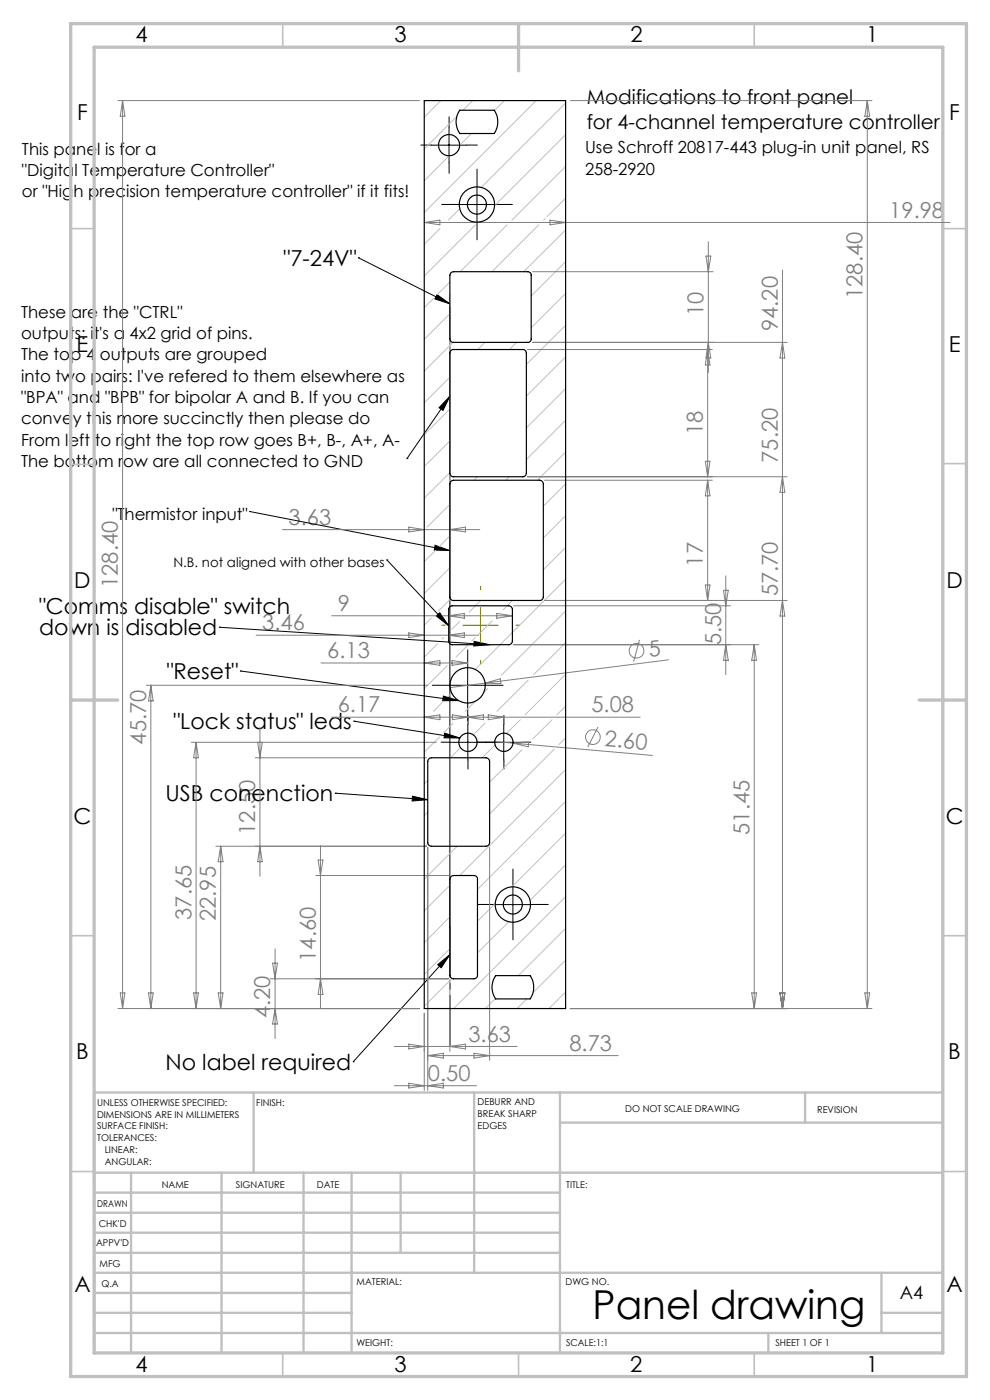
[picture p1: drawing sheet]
<svg xmlns="http://www.w3.org/2000/svg" width="210mm" height="297mm" viewBox="0 0 210 297" stroke-linecap="round" stroke-linejoin="round" font-family="sans-serif">
<g fill="none" stroke="#808080" stroke-width=".21">
<path d="M25 21.3h64M26 21.3v192.7M26 21.3l.5 3.4h-1zM121 21.3h64M184 21.3l.5 3.4h-1.1zM184 21.3v192.7M90 47.2l3.3-.5v1zM90 47.2h111.5M113 57.6h38.3M116.7 46.7l3.3 .5-3.3 .5zM149.8 54.3h1l-.6 3.3zM150.2 51.3v27.7"/>
<path d="M166 57.3v156.7M111.9 74.2h39.2M113 72.6h54M150.1 74.2v26.9M150.1 74.2l.5 3.2h-1zM150.2 72.6l.6 3.3h-1zM166 72.6l.5 3.3h-1zM149.6 97.9h1l-.5 3.2zM59.9 112.4h41.9M86.7 111.8l3.3 .6-3.3 .5zM95.4 112.4l3.3-.6v1.1zM111.9 101.1h55.1"/>
<path d="M115.5 101.9h35.6M150.1 101.9v25.5M150.1 101.9l.5 3.3h-1zM166 101.1l.5 3.4h-1zM54.3 134.8h47.2M70.3 130.6h38.4M86.7 134.3l3.3 .5-3.3 .5zM95.2 130.6l3.3-.5v1.1zM95.2 134.8l3.3-.5v1zM105.4 130.1l3.3 .5-3.3 .6zM108.9 136.8h52.1M108.9 128.5h46.1"/>
<path d="M115.5 127.4h51.5M135.6 135.7l-1.2 4.7M141.8 140l-46.3 5.9M149.6 124.1h1l-.5 3.3zM153.5 125.2h1l-.5 3.3zM154 136.8l.5 3.3h-1zM154 122.2v20.9M160 136.8v77.2M160 136.8l.5 3.3h-1zM166 127.4l.5 3.3h-1zM31 145.4h59.7M32 145.4v68.6"/>
<path d="M32 145.4l.5 3.3h-1zM40.6 157.5h52M41.6 157.5l.5 3.3h-1zM41.6 157.5v56.5M54.6 157.5l.5 3.3 .5-3.3M55.1 154.4v31.5M68.1 140.6h31.1M70.3 152.1h65.5M90 152.1l3.3-.4v1zM90 140.6l3.3-.5v1zM95.9 140.1l3.3 .5-3.3 .5zM96 151.7l3.2 .4-3.2 .6z"/>
<path d="M99.2 152.1l3.4-.4v1zM102.9 144.9l3.2-.9 .2 1zM103.6 151.7l3.3 .4-3.3 .6zM104.9 157.3l33.5 3M108.8 157.7l3.3-.3-.1 1zM126.9 154.2l-2.2 4.3M46.8 179.5l.5 3.3h-1zM46.8 179.5v34.5M54.2 160.8h36.3M55.1 179.5l.5 3.3h-1zM68 179.4v34.6M90.5 179.5h-44.7"/>
<path d="M90.7 179.8v51.5M103.9 179.8v45.1M67 185.7h28.2M67.5 182.5h1l-.5 3.2zM25 214h64M25.5 210.6h1l-.5 3.4zM31.5 210.6h1l-.5 3.4zM41.1 210.6h1l-.5 3.4zM46.3 210.6h1l-.5 3.4zM57.3 207.6h37.9M57.8 204.3h1l-.5 3.3zM58.3 201.3v19"/>
<path d="M58.3 214l.5 3.2h-1zM68 207.6l.5 3.4h-1zM90 214.9v16.4M95.4 207.9v15.1M121 214h64M159.5 210.6h1l-.5 3.4zM165.5 210.6h1l-.5 3.4zM183.4 210.6h1.1l-.5 3.4zM83.6 230.3h17.5M83.6 222h26.1M86.7 221.5l3.3 .5-3.3 .5zM86.7 229.8l3.3 .5-3.3 .5z"/>
<path d="M90.7 230.3l3.4-.5v1zM90.7 223.9l3.4-.5v1.1zM90.7 223.9h40.4M95.4 222l3.3-.5v1zM100.5 223.4l3.4 .5-3.4 .6z"/>
<circle cx="135" cy="138.1" r="1.56"/>
<circle cx="125.8" cy="156.4" r="1.56"/>
</g>
<g fill="none" stroke="#000" stroke-width=".21">
<path d="M91.5 30.8h7.5M95.2 27.1v7.4M101.2 39.6v7.5M76 54.7h.1M76 54.7l19.4 9.7M97.4 43.4h7.5M92.7 62.5l2.7 1.9-3.1-1zM95.4 65.2v131.5M86.3 97.3h.1M95.4 84.1l-9.1 13.2M95.4 84.1l-1.4 3-.9-.6zM53 108.5h.1"/>
<path d="M53 108.5l42.4 8.3M82.1 118.8h.1M82.1 118.8l13.1 13.9M92.3 115.7l3.1 1.1-3.3-.1zM46.5 133.1h.1M46.5 133.1l57.4 3.7M92.5 130.7l.8-.7 1.9 2.7zM100.6 136.1l3.3 .7-3.4 .3zM51 142.3h.1M51 142.3l46.3 6.3M75.1 153h.1M75.1 153l22.4 3.6"/>
<path d="M94.1 147.7l3.2 .9-3.4 .1zM94.3 155.5l3.2 1.1-3.3-.1zM95.4 145.4h7.5M95.5 157.5h7.5M99.2 141.6v7.6M99.2 153.7v7.5M103.1 157.5h7.5M106.9 153.7v7.5M71.1 168.3h.1M71.1 168.3l19.6 1.3M87.5 168.9l3.2 .7-3.3 .3zM105.1 191.9h7.4"/>
<path d="M108.8 188.1v7.5M92.9 204.6l2.5-2.1-1.8 2.8zM95.4 202.5l-20.5 22.7M74.9 225.2h.1"/>
</g>
<g fill="none" stroke="#000" stroke-width=".21" stroke-dasharray="15.2 1.3 1.3 1.3">
<path d="M91.5 30.8h-2.2M95.3 27v-2.2M95.3 34.5v2.3M99 30.8h2.3M101.2 39.6v-3.7M97.4 43.4h-3.7M101.2 47.1v3.8M104.9 43.4h3.8M95.5 145.4h-3.8M95.5 157.5h-1.9M99.2 141.6v-3.7M99.2 149.1v3.8"/>
<path d="M99.3 153.7v-1.9M103 145.4h3.7M103 157.5h2M103.1 157.5h-1.9M106.9 153.7v-1.9M110.6 157.5h2M99.3 161.2v2M106.9 161.2v2M105.1 191.9h-3.8M108.8 188.1v-3.7M108.8 195.6v3.8M112.6 191.9h3.7"/>
</g>
<path d="M94.4 132.6h-.7M101.9 125.1v-.7M109.4 132.6h.8M101.9 140.1v.8" fill="none" stroke="#808000" stroke-width=".21" stroke-dasharray="15.2 1.3 1.3 1.3"/>
<path d="M98.2 132.6h7.5M101.9 128.9v7.5" fill="none" stroke="#808000" stroke-width=".21"/>
<path d="M95.5 196.7v25.1" fill="none" stroke="#000" stroke-width=".21" stroke-dasharray="15.2 1.3 1.3 1.3" stroke-dashoffset="4.6"/>
<g fill="none" stroke="#c0c0c0" stroke-width=".21">
<path d="M93.5 21.3l-3.5 3.6M95.3 33.1l-5.3 5.2M96.9 24.7l-6.9 6.9M100 28.3l-2.5 2.5M100.3 21.3l-2.1 2.1M107 21.3l-2.1 2.2M113.7 21.3l-23.7 23.8M120 21.8l-17.9 18M120 28.6l-15.1 15M120 35.3l-11.4 11.4M93.3 48.5l-3.3 3.3M95.4 59.8l-2.7 2.7"/>
<path d="M97.5 44.3l-2.4 2.4M100.9 47.7l-10.9 10.9M107.6 47.7l-10 9.9M114.3 47.7l-9.9 9.9M115.7 46.4l-.4 .3M120 42l-3.9 3.9M120 48.8l-8.9 8.8M120 55.5l-7.3 7.3M92 63.3l-2 2M95.4 62.3v55M95.4 66.6l-5.4 5.4M96.1 72.6l-6.1 6.1"/>
<path d="M102.8 72.6l-1.4 1.6M109.6 72.6l-1.5 1.6M120 62.3l-7.3 7.2M120 69l-8.3 8.3M120 75.7l-8.3 8.3M95.4 80l-5.4 5.5M95.4 86.8l-5.4 5.4M95.4 93.5l-5.4 5.5M120 82.4l-8.3 8.4M120 89.2l-8.3 8.3M120 95.9l-6 6M95.4 100.3l-5.4 5.4"/>
<path d="M95.4 107l-4.8 4.8M95.4 113.7l-5.4 5.5M101.3 101.1l-.8 .8M108 101.1l-.8 .8M120 102.7l-4.7 4.7M120 109.4l-4.7 4.7M120 116.1l-4.7 4.8M91.5 131.1l-1.5 1.5M92.9 136.5l-2.9 2.9M94.1 135.3l-.3 .3M95.4 120.4l-5.4 5.5M95.6 127.1l-2.6 2.6"/>
<path d="M97.5 131.9l-1.7 1.6M99.2 136.9l-2.5 2.5M100.8 135.3l-.7 .7M102 127.4l-2.5 2.5M104.4 131.7l-2.9 2.9M108.7 127.4l-2 2M120 122.9l-19.2 19.1M120 129.6l-13.6 13.6M120 136.3l-6.8 6.8M93.2 156.3l-3.2 3.3M94.2 148.7l-2.3 2.2M94.2 141.9l-4.2 4.2"/>
<path d="M94.9 141.2l-.6 .6M95.8 147l-.8 .8M96.1 153.4l-2 2.1M97.7 158.6l-2.2 2.2M100.8 148.8l-2.1 2.1M102.9 153.4l-2.5 2.5M103.4 146.1l-.8 .9M105 158l-2.7 2.8M110.4 152.7l-3 2.9M110.7 159.1l-6.8 6.8M112 144.3l-6.6 6.6M117.1 152.7l-4.1 4"/>
<path d="M117.6 158.9l-13.7 13.8M119.7 143.3l-8.3 8.4M120 149.8l-1.9 1.9M120 156.5l-1.5 1.5M90.7 165.6l-.7 .7M90.7 172.3l-.7 .7M90.8 179l-.8 .8M97 179.5l-7 7M120 163.3l-22.5 22.4M120 170l-18.7 18.7M120 176.7l-11.5 11.5M95.4 187.8l-5.4 5.4"/>
<path d="M95.4 194.5l-5.4 5.5M105.1 191.7l-3.8 3.7M107.9 195.5l-6.6 6.7M120 183.5l-7.6 7.5M120 190.2l-23.8 23.8M120 197l-10 10M95.4 201.3l-5.4 5.4M95.9 207.6l-5.9 5.9M105.1 211.8l-2.1 2.2M111.7 211.9l-2 2.1M120 203.7l-6.9 6.9M120 210.4l-3.5 3.6"/>
</g>
<g fill="none" stroke="#c0c0c0" stroke-width=".35">
<path d="M60 5v5M160 5v5M15 48.5h5M200 48.5h5M15 98.5h5M200 98.4h5M15 198.5h5M200 198.5h5M15 248.5h5M200 248.5h5M60 287v5M110 287v5"/>
<path d="M160 287v5"/>
</g>
<g fill="none" stroke="#c0c0c0" stroke-width=".5">
<path d="M53.8 231.8v17M100.6 231.8v38.2M118.8 231.8v55.2M118.8 238.2h81.2M170.8 231.8v6.4M200 231.8h-180v55.2M20 248.8h180M20 257.3h98.8M20 253h98.8M27.8 248.8v38.2M47 248.8v38.2M64.4 248.8v38.2"/>
<path d="M74.6 248.8v38.2M85 248.8v17M20 265.8h98.8M20 261.5h98.8M20 278.5h54.6M20 274.3h54.6M20 270h180M187 278.5h13M187 270v12.8M20 282.8h180M163 282.8v4.2"/>
</g>
<path d="M15 5h190v287h-190zM20 10h180v277h-180zM110 5v10M15 148.5h10M195 148.5h10" fill="none" stroke="#c0c0c0" stroke-width=".7"/>
<g fill="#000">
<path d="M92.5 130.7l.8-.7 1.9 2.7z"/>
<path d="M92.7 62.5l2.7 1.9-3.1-1zM100.6 136.1l3.3 .7-3.4 .3zM94.1 147.7l3.2 .9-3.4 .1zM94.3 155.5l3.2 1.1-3.3-.1zM87.5 168.9l3.2 .7-3.3 .3zM92.9 204.6l2.5-2.1-1.8 2.8z"/>
<path d="M95.4 84.1l-1.4 3-.9-.6zM92.3 115.7l3.1 1.1-3.3-.1z"/>
</g>
<g fill="none" stroke="#000" stroke-width=".25">
<path d="M90 21.3h30v192.7h-30zM97.5 23.4h7.3a4.5 4.5 0 0 1 0 4.9h-7.3a4.3 4.3 0 0 1 0-4.9zM95.7 57.9l.4-.3h15.8a.72 .72 0 0 1 .8 .8v13.5a.72 .72 0 0 1-.8 .7h-15.7a.78 .78 0 0 1-.8-.7v-13.5zM95.7 74.4l.4-.2h14.8a.78 .78 0 0 1 .8 .7v25.5a.78 .78 0 0 1-.8 .7h-14.7a.78 .78 0 0 1-.8-.7v-25.5zM95.6 102.2l.6-.3h18.3a.85 .85 0 0 1 .8 .8v23.9a.78 .78 0 0 1-.8 .8h-18.3a.78 .78 0 0 1-.8-.8v-23.9zM95.4 128.7l.5-.2h12a.78 .78 0 0 1 .8 .8v6.7a.78 .78 0 0 1-.8 .8h-12a.72 .72 0 0 1-.7-.8v-6.9zM91 161l.5-.2h11.6a.85 .85 0 0 1 .8 .7v17.3a.78 .78 0 0 1-.8 .7h-11.6a.78 .78 0 0 1-.8-.7v-17.3zM95.7 185.9l.5-.2h4.3a.73 .73 0 0 1 .8 .8v20.4a.72 .72 0 0 1-.8 .7h-4.3a.78 .78 0 0 1-.8-.7v-20.4zM105.1 207h7.4a4.5 4.5 0 0 1 0 4.9h-7.4a4.3 4.3 0 0 1 0-4.9z"/>
<circle cx="95.3" cy="30.8" r="2.26"/>
<circle cx="101.2" cy="43.4" r="2.03"/>
<circle cx="101.2" cy="43.4" r="3.7"/>
<circle cx="99.2" cy="145.4" r="3.8"/>
<circle cx="99.3" cy="157.5" r="1.95"/>
<circle cx="106.9" cy="157.5" r="1.95"/>
<circle cx="108.8" cy="191.9" r="2.02"/>
<circle cx="108.8" cy="191.9" r="3.7"/>
</g>
<text font-size="8.5" x="125.7" y="279.7">Panel drawing</text>
<g font-size="4.7">
<text x="28.7" y="9">4</text>
<text x="83.7" y="9">3</text>
<text x="133.7" y="9">2</text>
<text x="183.7" y="9">1</text>
<text x="16.4" y="25.5">F</text>
<text x="201.4" y="25.5">F</text>
<text x="60.2" y="56.3">&quot;7-24V&quot;</text>
<text x="16.2" y="74.7">E</text>
<text x="201.2" y="74.7">E</text>
<text x="15.8" y="124.7">D</text>
<text x="200.8" y="124.7">D</text>
<text x="8.3" y="130.2">&quot;Comms disable&quot; switch</text>
<text x="8.3" y="134.8">down is disabled</text>
<text x="35.4" y="144">&quot;Reset&quot;</text>
<text x="36.8" y="154.7">&quot;Lock status&quot; leds</text>
<text x="35.1" y="169.9">USB conenction</text>
<text x="15.6" y="174.7">C</text>
<text x="200.6" y="174.7">C</text>
<text x="16.2" y="224.7">B</text>
<text x="35.1" y="226.9">No label required</text>
<text x="201.2" y="224.7">B</text>
<text x="15.8" y="274">A</text>
<text x="200.8" y="274">A</text>
<text x="28.7" y="291">4</text>
<text x="83.7" y="291">3</text>
<text x="133.7" y="291">2</text>
<text x="183.7" y="291">1</text>
</g>
<g font-size="4.7" fill="#808080">
<text x="188.6" y="46.2">19.98</text>
<text x="183" y="63.4" transform="rotate(-90 183 63.4)">128.40</text>
<text x="149.3" y="67" transform="rotate(-90 149.3 67)">10</text>
<text x="165" y="70.2" transform="rotate(-90 165 70.2)">94.20</text>
<text x="149.1" y="92.2" transform="rotate(-90 149.1 92.2)">18</text>
<text x="165" y="98.2" transform="rotate(-90 165 98.2)">75.20</text>
<text x="61.2" y="111.3">3.63</text>
<text x="25" y="124.7" transform="rotate(-90 25 124.7)">128.40</text>
<text x="149.1" y="120.2" transform="rotate(-90 149.1 120.2)">17</text>
<text x="71.7" y="129.6">9</text>
<text x="165" y="126.5" transform="rotate(-90 165 126.5)">57.70</text>
<text x="55.6" y="133.7">3.46</text>
<text x="153" y="136.9" transform="rotate(-90 153 136.9)">5.50</text>
<text x="69.4" y="139.6">6.13</text>
<text x="137.8" y="139.4" transform="rotate(-7 137.8 139.4)">5</text>
<text x="71.7" y="151.1">6.17</text>
<text x="125.5" y="151.1">5.08</text>
<text x="31" y="158" transform="rotate(-90 31 158)">45.70</text>
<text x="128.2" y="158.3" transform="rotate(5 128.2 158.3)">2.60</text>
<text x="54.1" y="177.1" transform="rotate(-90 54.1 177.1)">12.50</text>
<text x="159" y="177.1" transform="rotate(-90 159 177.1)">51.45</text>
<text x="40.6" y="195.1" transform="rotate(-90 40.6 195.1)">37.65</text>
<text x="45.8" y="195.4" transform="rotate(-90 45.8 195.4)">22.95</text>
<text x="67" y="204" transform="rotate(-90 67 204)">14.60</text>
<text x="57.3" y="216" transform="rotate(-90 57.3 216)">4.20</text>
<text x="99.4" y="221">3.63</text>
<text x="120.8" y="222.9">8.73</text>
<text x="90.8" y="229.3">0.50</text>
</g>
<g font-size="4.2">
<text x="124.4" y="22.1">Modifications to front panel</text>
<text x="124.4" y="27.4">for 4-channel temperature controller</text>
</g>
<text font-size="3.9" x="190.9" y="275.5">A4</text>
<g font-size="3.5">
<text x="4.7" y="32.8">This panel is for a</text>
<text x="124.1" y="32.6">Use Schroff 20817-443 plug-in unit panel, RS</text>
<text x="4.7" y="37.3">&quot;Digital Temperature Controller&quot;</text>
<text x="4.7" y="41.8">or &quot;High precision temperature controller&quot; if it fits!</text>
<text x="124.1" y="37.1">258-2920</text>
<text x="4.5" y="67.4">These are the &quot;CTRL&quot;</text>
<text x="4.5" y="71.9">outputs: it's a 4x2 grid of pins.</text>
<text x="4.5" y="76.5">The top 4 outputs are grouped</text>
<text x="4.5" y="81">into two pairs: I've refered to them elsewhere as</text>
<text x="4.5" y="85.5">&quot;BPA&quot; and &quot;BPB&quot; for bipolar A and B. If you can</text>
<text x="4.5" y="90">convey this more succinctly then please do</text>
<text x="4.5" y="94.6">From left to right the top row goes B+, B-, A+, A-</text>
<text x="4.5" y="99.1">The bottom row are all connected to GND</text>
<text x="23.8" y="110.3">&quot;Thermistor input&quot;</text>
</g>
<text font-size="2.8" x="36.8" y="120.4">N.B. not aligned with other bases</text>
<g font-size="2">
<text x="20.6" y="234.6">UNLESS OTHERWISE SPECIFIED:</text>
<text x="20.6" y="237.1">DIMENSIONS ARE IN MILLIMETERS</text>
<text x="20.6" y="239.6">SURFACE FINISH:</text>
<text x="54.4" y="234.6">FINISH:</text>
<text x="101.3" y="234.5">DEBURR AND</text>
<text x="101.3" y="237">BREAK SHARP</text>
<text x="101.3" y="239.5">EDGES</text>
<text x="132.6" y="236">DO NOT SCALE DRAWING</text>
<text x="173.3" y="236.2">REVISION</text>
<text x="20.6" y="242.1">TOLERANCES:</text>
<text x="22.2" y="244.6">LINEAR:</text>
<text x="22.2" y="247.1">ANGULAR:</text>
<text x="34.3" y="252">NAME</text>
<text x="50" y="251.9">SIGNATURE</text>
<text x="67.2" y="251.9">DATE</text>
<text x="120.1" y="251.9">TITLE:</text>
<text x="20.6" y="256.1">DRAWN</text>
<text x="20.9" y="260.3">CHK'D</text>
<text x="20.4" y="264.4">APPV'D</text>
<text x="21.1" y="268.8">MFG</text>
<text x="21.5" y="273">Q.A</text>
<text x="75.6" y="272.5">MATERIAL:</text>
<text x="120" y="272.5">DWG NO.</text>
<text x="75.6" y="285.5">WEIGHT:</text>
<text x="120.1" y="285.6">SCALE:1:1</text>
<text x="164.5" y="285.6">SHEET 1 OF 1</text>
</g>
</svg>
